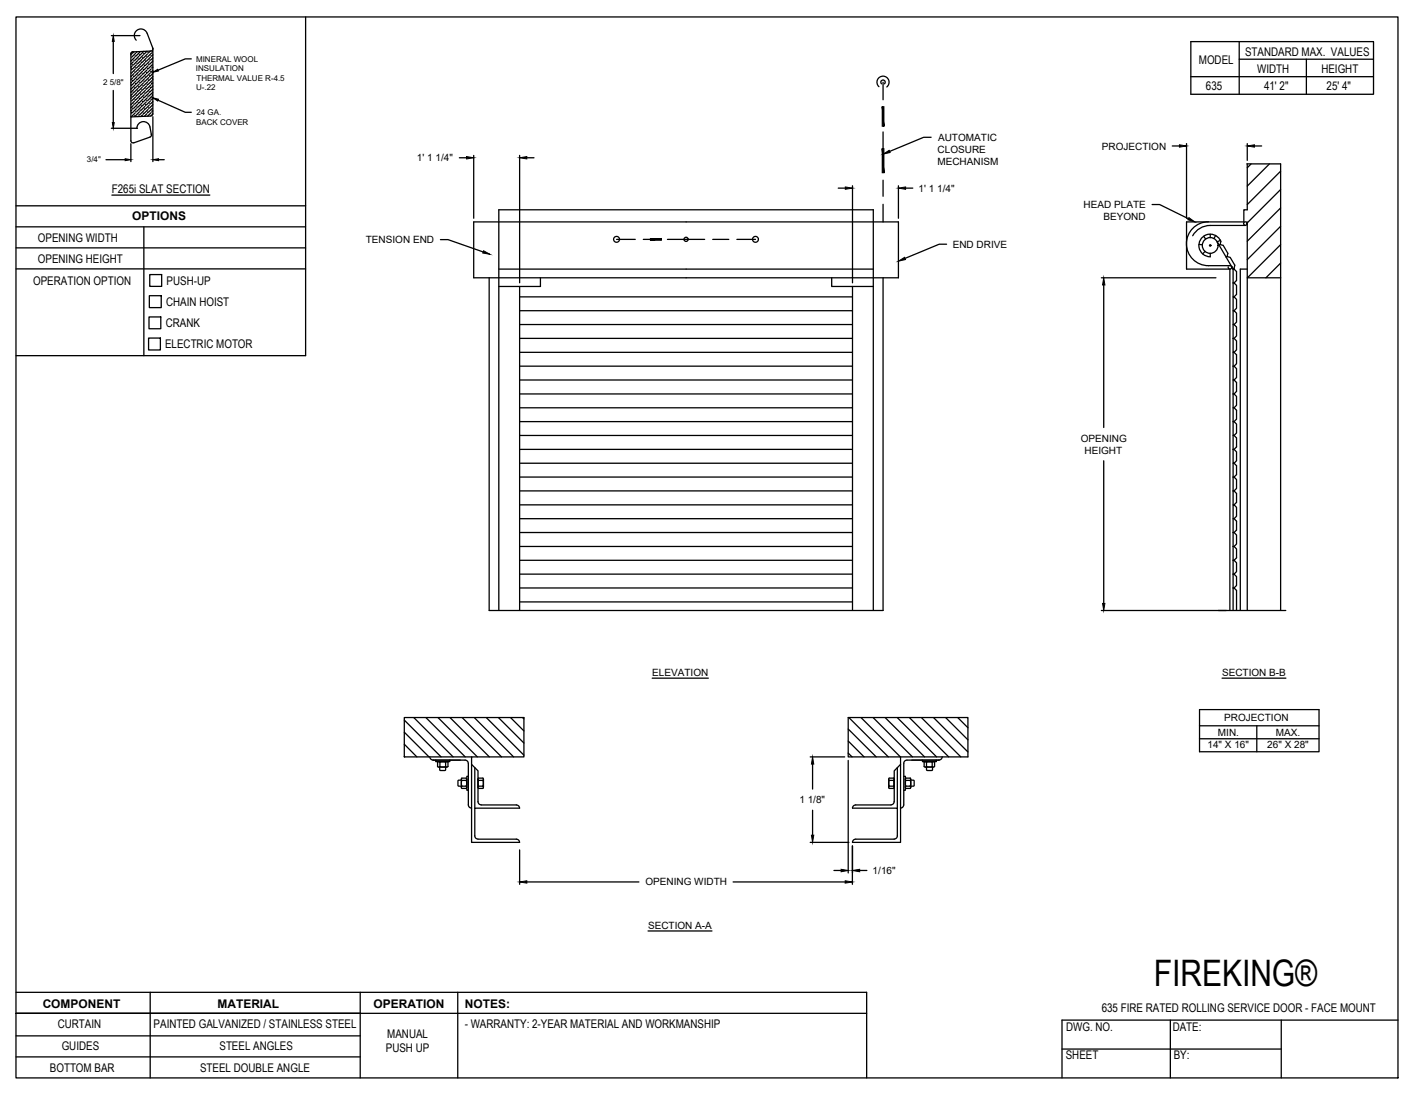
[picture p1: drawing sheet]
<svg xmlns="http://www.w3.org/2000/svg" width="279mm" height="216mm" viewBox="0 0 279 216" stroke-linecap="round" stroke-linejoin="round" font-family="sans-serif">
<!-- layer: ANNOTATIONS -->
<g fill="none" stroke="#000" stroke-width=".25">
<path d="M22 7h5.6M22.4 8.2v6.3M22.4 17.8v6.4M31.2 19.8l5.4 2.4h1.1M37.7 11.6h-1.1l-5.4 2.2M20.9 31.5h3.8M22 25.3h5.1M25.8 28.4v3.5M30.2 23v8.9M31.3 31.5h1.1M90.6 31.1h1.5M93.5 30.7v12.4"/>
<path d="M102.5 30.7v25.1M103.9 31.1h1.5M165.4 37.1h1.4M168.2 36.7v19.1M177.3 36.7v6.4M178.7 37.1h1.4M183.7 27.1h-1.4l-6.8 2.8M231.3 28.8h1.4M234.1 28.3v14.8M246.1 28.3v3.3M247.5 28.8h1.4M86.9 47.3h1.5l6.9 2.4"/>
<path d="M186.8 48.2h-1.5l-6.7 2.8M217.3 54.8h22.6M217.8 56.2v28.2M227.3 40.4h1.5l5.7 2.8M217.8 90.9v28.2M128.7 133.8h11.1M217.3 120.5h24.7M241.1 133.8h12.6M159.9 149.4h6.8M160.3 150.8v4.9M160.3 159.9v4.9M167.4 150.1v22.2"/>
<path d="M236.7 140h23.6v8.4h-23.6zM236.7 143.2h23.6M236.7 145.8h23.6M248 143.2v5.2M102.5 167.7v6.8M103.9 174.1h22.2M144.7 174.1h22.1M159.9 166.2h7.6M164.5 171.8h1.5M168.2 166.9v7.6M169.6 171.8h1.4M127.9 183.7h12.6"/>
</g>
<!-- layer: 635 FACE MOUNT -->
<g fill="none" stroke="#000" stroke-width=".25">
<path d="M173.4 17.1a1.2 1.2 0 0 1 0-1.7 1.2 1.2 0 0 1 1.7 0 1.2 1.2 0 0 1-.1 1.8M173.9 16.5a.43 .43 0 0 1 0-.6 .43 .43 0 0 1 .6 0 .43 .43 0 0 1 0 .6M174.2 16.2v3.5M174.2 21.3v3.1M174.2 26v3.2M174.2 30.8v3.2M174.2 35.6v3.1M246 32.3h6.7v88.2M246.1 32.3v9.1h-.7v2.4h-11.3v9.3h8.6v67.4M246.9 32.3l-.8 .8M250.5 32.3l-4.4 4.4M252.7 33.8l-6.6 6.6"/>
<path d="M252.7 37.4l-6.6 6.6M93.5 43.8h83.8v11h-83.8zM96.5 54.8v65.7h77.7v-65.7M98.4 53.1h73.9M102.5 56.5v64M102.5 58.6h65.7M106.6 54.8v1.7h-8.2M121.7 47.2h3.6M126.9 47.2h3.2M131.7 47.2h7.3M140.6 47.2h3.2M145.4 47.2h3.7"/>
<path d="M164.1 54.8v1.7h8.2M168.2 56.5v64M174.2 40.3v3.5M236.6 48.2l.7 .1M237.5 46.6l.4 .6M237.8 49.6l-.5 .5M238.4 43.8a4.3 4.3 0 0 0-4.3 4.3 4.3 4.3 0 0 0 4.3 4.3M238.4 52.4h4.3M238.8 46.2v.7M239.9 46.5l-.4 .6M240.1 47.7l3.2 5.4M240.5 48.4l.2-.1a1.51 1.51 0 0 0-1.2-2 2.23 2.23 0 0 0-2.9 1.8 2.23 2.23 0 0 0 2.2 2.6v-.7"/>
<path d="M240.7 48.3l.7 .1 .9 1.6-.2 .6-.2 .1M240.8 47.4l-.6 .3M242.1 50.6l.6 .2 .9 1.5-.1 .7-.2 .1h.2l.5 .5v1.8l-.5 .4 .5 .5v1.8l-.5 .5M242.7 52.4a.35 .35 0 0 1 .3 .4 .35 .35 0 0 1-.4 .3 .35 .35 0 0 1-.2-.4M243.1 52.8h.1M243.3 53.1h.1M243.3 53.1v5.5M243.3 55.8h.2M245.7 44.5h-6.9a3.9 3.9 0 0 0-3.5 2M246.1 43.8v76.7M246.1 53.1h-1.4v67.4M246.1 54.8h6.6"/>
<path d="M252.7 51.9l-2.9 2.9M252.7 48.3l-6.6 6.5M252.7 44.7l-6.6 6.5M252.7 41l-6.6 6.6M102.5 75h65.7M102.5 77.7h65.7M102.5 61.3h65.7M102.5 64.1h65.7M102.5 66.8h65.7M102.5 69.5h65.7M102.5 72.3h65.7M243.3 61.3v2.8h.2"/>
<path d="M243.3 66.8v2.7h.2M243.3 72.3v2.7h.2l.5 .5v1.7l-.5 .5h-.2M243.3 77.7v2.8h.2l.5 .5v1.7l-.5 .5h-.2M243.3 64.1v2.7M243.3 69.5v2.8M243.3 75v2.7M243.5 61.3l.5-.5v-1.7l-.5-.5h-.2v2.7h.2l.5 .5v1.8l-.5 .5M243.5 64.1l.5 .4v1.8l-.5 .5h-.2M243.5 66.8l.5 .5v1.7l-.5 .5M243.5 69.5l.5 .5v1.8l-.5 .5h-.2M243.5 72.3l.5 .4v1.8l-.5 .5M243.5 77.7l.5 .5v1.8l-.5 .5"/>
<path d="M102.5 94.1h65.7M102.5 96.9h65.7M102.5 80.5h65.7M102.5 83.2h65.7M102.5 85.9h65.7M102.5 88.7h65.7M102.5 91.4h65.7M102.5 99.6h65.7M243.3 83.2v2.7h.2l.5 .5v1.8l-.5 .5h-.2M243.3 88.7v2.7h.2l.5 .5v1.8l-.5 .4 .5 .5v1.8l-.5 .5M243.3 80.5v2.7M243.3 85.9v2.8"/>
<path d="M243.3 91.4v8.2M243.3 94.1h.2M243.3 96.9h.2M243.5 83.2l.5 .5v1.7l-.5 .5M243.5 88.7l.5 .5v1.7l-.5 .5M243.5 99.6l.5 .5v1.8l-.5 .5M243.5 99.6h-.2v2.8h.2M243.5 96.9l.5 .5v1.7l-.5 .5M102.5 105.1h65.7M102.5 107.8h65.7M102.5 110.6h65.7M102.5 113.3h65.7"/>
<path d="M102.5 116h65.7M102.5 102.4h65.7M102.5 118.8h65.7M243.3 102.4v18.1M243.3 105.1h.2M243.3 107.8h.2M243.3 110.6h.2M243.3 113.3h.2M243.3 116h.2M243.5 102.4l.5 .4v1.8l-.5 .5 .5 .5v1.8l-.5 .4M243.5 107.8l.5 .5v1.8l-.5 .5M243.5 110.6l.5 .5v1.7l-.5 .5"/>
<path d="M243.5 113.3l.5 .5v1.7l-.5 .5M243.5 116l.5 .5v4M98.4 120.5v-79.1h73.9v79.1M240.4 120.5h13.3M79.8 149.3l.1 .1M79.8 146.9l2.5 2.5M79.8 144.5l4.8 4.9M79.8 142.1l7.2 7.3M81.6 141.6l7.8 7.8M84 141.6l7.8 7.8M84.8 149.4a.62 .62 0 0 0 .6 .6h6.4M86 150v.3h2.8v-.3"/>
<path d="M86.4 141.6l7.8 7.8M86.6 150.3h1.6M86.6 151.4h1.6M86.8 151.4v.7h1l.1-.7M86.8 150.4l-.2-.1-.3 .1v.9l.3 .1 .2-.1M87.9 150.4l.2-.1 .3 .1v.9l-.3 .1-.2-.1M87.9 150.4v.9M87.9 150.4l-.5-.1-.6 .1v.9l.6 .1 .5-.1M88.8 141.6l7.8 7.8M91 154l-.6 .1v.9l.6 .2M91 153.8v1.6M91.1 153.6l-.1 .2 .1 1.8"/>
<path d="M91.1 153.6h.9l.1 .2-.1 .2M91.1 154h.9M91.1 155.2h.9M91.2 141.6l7.8 7.8M91.8 150a.66 .66 0 0 1 .6 .6v8.2a.62 .62 0 0 0 .6 .7M92 155.1l.1 .3-.1 .2h-.9M92 154l.1 .6-.1 .5M92.1 153.8v1.6M92.4 153.2h-.3v2.8h.3M93 149.4h-13.2v-7.8h23.6v7.8h-10.4v1.5l1.3 1.2v6.1a.62 .62 0 0 0 .6 .6l7 .1M93 159.5v6.7h9.5M93 150.9v8.6"/>
<path d="M93.6 141.6l7.7 7.8M93.7 151.5v8M94.3 153.8v1.6M94.4 154l-.1 .6 .1 .5M94.4 155.1l-.1 .3 .1 .2h.9M94.4 154h.9M94.4 155.2h.9M95.3 153.6l.1 1-.1 1M95.3 153.6h-.9l-.1 .2 .1 .2M95.4 153.8v1.6M95.9 141.6l7.5 7.4M98.3 141.6l5.1 5"/>
<path d="M100.7 141.6l2.7 2.7M101.9 158.9a.62 .62 0 0 1 .6 .6M102.5 159.5h-8.8v5.5a.62 .62 0 0 0 .6 .6h7.6M103.1 141.6l.3 .3M167.4 148.6l.7 .8M167.4 146.2l3.1 3.2M167.4 143.9l5.5 5.5M167.5 141.6l7.8 7.8M169.9 141.6l7.8 7.8M172.3 141.6l7.7 7.8M174.6 141.6l7.8 7.8M175.4 153.8v1.6"/>
<path d="M175.5 154l-.2 .6 .2 .5M175.5 155.1l-.2 .3 .2 .2h.8M175.5 154h.8M175.5 155.2h.8M176.3 153.6l.1 .2-.1 1.8M176.3 153.6h-.8l-.2 .2 .2 .2M176.4 158.2a.62 .62 0 0 1-.6 .6l-7 .1a.62 .62 0 0 0-.6 .6h8.9v5.5a.62 .62 0 0 1-.7 .6h-7.6a.62 .62 0 0 0-.6 .6h9.5v-6.7M176.4 153.8v1.6M177 141.6l7.8 7.8M177.1 151.5v8M177.7 149.4h13.3v-7.8h-23.6v7.8h10.3v1.5l-1.3 1.2v6.1M177.7 150.9v8.6"/>
<path d="M178.3 153.2h.3v2.8h-.3M178.6 153.8v1.6M178.7 153.6l-.1 .2 .1 1.8M178.8 153.6h.8l.1 .2-.1 .2M178.8 154h.8M178.8 155.2h.8M179.4 141.6l7.8 7.8M179.6 155.1l.1 .3-.1 .2h-.8M179.6 154l.1 .6-.1 .5M179.7 154l.7 .1v.9l-.7 .2M179.7 153.8v1.6M181.8 141.6l7.8 7.8"/>
<path d="M182 150v.3h2.8v-.3M182.3 151.3l.3 .1 .2-.1M182.3 150.4l.3-.1 .2 .1M182.4 150.4v.9M182.6 150.3h1.6M182.6 151.4h1.6M182.8 150.4l.6-.1 .5 .1M182.8 151.3l.6 .1 .5-.1M182.8 151.4l.1 .7h1l.1-.7M182.8 150.4v.9M183.9 150.4l.3-.1 .2 .1v.9l-.2 .1-.3-.1M183.9 150.4v.9"/>
<path d="M184.2 141.6l6.8 6.8M185.9 149.4a.66 .66 0 0 1-.6 .6h-6.3a.62 .62 0 0 0-.7 .6v8.2a.62 .62 0 0 1-.6 .7M186.6 141.6l4.4 4.4M189 141.6l2 2M101.9 165.6a.62 .62 0 0 1 .6 .6"/>
<circle cx="121.7" cy="47.2" r=".58"/>
<circle cx="135.4" cy="47.2" r=".41"/>
<circle cx="149.1" cy="47.2" r=".58"/>
<circle cx="238.8" cy="48.4" r="1.56"/>
<circle cx="238.8" cy="48.4" r=".14"/>
<circle cx="245.7" cy="44.1" r=".35"/>
</g>
<!-- layer: ANNOTATIONS -->
<g fill="#000" stroke="#000" stroke-width=".2">
<path d="M22.4 7l.1 1.2h-.3zM30.2 19.3l1.1 .3-.2 .3zM30.2 14.3l.9-.6 .2 .3zM22.2 24.2h.3l-.1 1.1zM24.7 31.3l1.1 .2-1.1 .2zM30.2 31.5l1.1-.2v.4zM92.1 30.9l1.4 .2-1.4 .3zM102.5 31.1l1.4-.2v.5zM166.8 36.9l1.4 .2-1.4 .3zM174.2 30.4l1.3-.7 .1 .4zM177.3 37.1l1.4-.2v.5zM232.7 28.6l1.4 .2-1.4 .2z"/>
<path d="M246.1 28.8l1.4-.2v.4zM95.4 49.5l1.3 .7-1.4-.3zM177.3 51.5l1.2-.7 .2 .4zM217.8 54.8l.2 1.4h-.4zM234.6 42.9l1.2 .9-1.4-.4zM217.6 119.1h.4l-.2 1.4zM160.3 149.4l.3 1.4h-.5zM102.5 174.1l1.4-.3v.5zM160.1 164.8h.5l-.3 1.4zM166 171.6l1.4 .2-1.4 .2zM166.8 173.8l1.4 .3-1.4 .2zM168.2 171.8l1.4-.2v.4z"/>
</g>
<!-- layer: 635 FACE MOUNT -->
<g fill="#000" stroke="#000" stroke-width=".2">
<path d="M174.1 21.1v3.8h.3zM174.1 21.1h.3v3.8z"/>
<path d="M174.1 29.3l.3 4.8v-4.8zM174.1 29.3l.3 4.8h-.3z"/>
<path d="M128.3 47.1v.3l2.2-.3zM128.3 47.4l2.2-.3v.3z"/>
</g>
<!-- layer: DETAILS -->
<g fill="none" stroke="#000" stroke-width=".25">
<path d="M25.8 10.7v17.1a.41 .41 0 0 0 .6 .4M25.9 16.9h.1M25.9 10.8h-.1M25.9 19.4l-.1 .1M26 13.8h.1M26 16.2l-.2 .2M26.1 10.6h.1M26.1 19.2h.1M26.1 13.1l-.3 .2M26.1 16.1h.1M26.1 18.5l-.3 .3M26.2 12.9h.1"/>
<path d="M26.2 15.4l-.4 .3M26.2 10.2l-.3 .2-.1 .2M26.2 10.2l-.3 .2-.1 .3M26.3 18.4h.1M26.3 12.2l-.5 .5M26.4 15.2h.1M26.4 17.7l-.6 .5M26.4 12.1h.1M26.4 10.2l-.2 .3M26.4 14.5l-.6 .6M26.5 17.5h.1M26.5 11.4l-.7 .7"/>
<path d="M26.5 20l-.7 .7M26.6 14.4h.1M26.6 16.8l-.8 .8M26.7 11.2h.1M26.7 19.8h.1M26.7 13.7l-.8 .8M26.8 16.7h.1M26.8 10.5l-.8 .8M26.8 19.1l-.8 .8M26.8 13.5h.1M26.8 16l-.7 .8M26.9 10.4h.1"/>
<path d="M26.9 19h.1M26.9 12.8l-.8 .8M27 15.8h.1M27 18.3l-.8 .8M27.1 12.7h.1M27.1 15.1l-.8 .8M27.1 10.2h.1M27.1 18.1h.1M27.1 12l-.7 .8M27.2 15h.1M27.2 17.4l-.8 .8M27.3 11.8h.1"/>
<path d="M27.3 14.3l-.8 .8M27.4 17.3h.1M27.4 11.1l-.8 .8M27.4 19.7l-.8 .8M27.5 14.1h.1M27.5 16.6l-.8 .8M27.5 11h.1M27.5 19.6h.1M27.5 13.4l-.7 .8M27.6 16.4h.1M27.6 10.3l-.8 .8M27.6 18.9l-.8 .8"/>
<path d="M27.7 13.3h.1M27.7 15.7l-.8 .8M27.7 18.8h.1M27.7 12.6l-.7 .8M27.8 15.6h.1M27.8 18.1l-.7 .7M27.9 12.4h.1M27.9 14.9l-.8 .8M28 17.9h.1M28 11.7l-.8 .8M28.1 14.8h.1M28.1 17.2l-.8 .8"/>
<path d="M28.1 11.6h.1M28.1 14.1l-.7 .7M28.2 17.1h.1M28.2 10.9l-.7 .8M28.2 19.5l-.7 .8M28.3 13.9h.1M28.3 16.4l-.8 .7M28.4 10.8h.1M28.4 19.4h.1M28.4 10.1l-.7 .7M28.4 13.2l-.8 .8M28.4 16.2h.1"/>
<path d="M28.4 18.7l-.7 .8M28.5 13.1h.1M28.5 15.5l-.8 .8M28.6 18.5h.1M28.6 12.4l-.8 .7M28.7 15.4h.1M28.7 17.8l-.8 .8M28.7 12.2h.1M28.7 14.7l-.7 .8M28.8 17.7h.1M28.8 11.5l-.7 .8M28.9 14.5h.1"/>
<path d="M28.9 17l-.8 .8M29 11.4h.1M29 20h.1M29 13.8l-.8 .8M29 10.1l-.5 .5M29 6.6a1.3 1.3 0 0 0-1.9-.7 1.3 1.3 0 0 0-.2 2M29 6.6l1.2 2.9M29.1 16.8h.1M29.1 10.7l-.8 .8M29.1 19.3l-.8 .8M29.1 13.7h.1M29.1 16.2l-.7 .7"/>
<path d="M29.2 10.5h.1M29.2 19.1h.1M29.2 13l-.8 .8M29.3 16h.1M29.3 18.5l-.8 .7M29.4 12.8h.1M29.4 15.3l-.8 .8M29.4 18.3h.1M29.4 12.1l-.7 .8M29.5 15.1h.1M29.5 17.6l-.8 .8M29.6 12h.1"/>
<path d="M29.6 14.5l-.8 .7M29.7 10.1l-.3 .3M29.7 17.4h.1M29.7 11.3l-.8 .8M29.7 19.9l-.8 .8M29.8 14.3h.1M29.8 16.8l-.8 .7M29.8 10.1l-3.6 .1M29.8 11.1h.1M29.8 19.7h.1M29.8 13.6l-.7 .8M29.9 16.6h.1"/>
<path d="M29.9 10.5l-.8 .7M29.9 19.1l-.8 .7M30 13.4h.1M30 15.9l-.8 .8M30.1 10.3h.1M30.1 18.9h.1M30.1 12.8l-.8 .7M30.1 9.5a.41 .41 0 0 1-.3 .6M30.1 15.7h.1M30.1 18.2l-.7 .8M30.2 9.5l-.1 13.2-.4 .2-3.9 .2M30.2 10.8l-.2 .2"/>
<path d="M30.2 11.4l-.4 .4M30.2 12l-.7 .7M30.2 13.3h-.1M30.2 13.9l-.3 .2M30.2 14.5l-.5 .5M30.2 15.1l-.8 .7M30.2 16.4h-.1M30.2 17l-.4 .3M30.2 17.6l-.6 .5M30.2 19.4l-.2 .2M26 22.4h.1M26.1 21.7l-.3 .2"/>
<path d="M26.2 21.5h.1M26.3 20.8l-.5 .5M26.4 20.7h.1M26.6 23h.1M26.7 22.3l-.8 .8M26.8 22.1h.1M26.9 21.4l-.8 .8M27 25.3a1.3 1.3 0 0 1 1.2-1.3 1.3 1.3 0 0 1 1.4 1.1l.3 1.5M27.1 21.3h.1M27.1 20.6l-.7 .8M27.3 20.4h.1M27.3 22.9l-.1 .1"/>
<path d="M27.5 22.8h.1M27.5 22.1l-.7 .7M27.7 21.9h.1M27.7 21.2l-.7 .8M27.9 21.1h.1M28 20.4l-.8 .7M28.1 20.2h.1M28.1 22.7l-.3 .3M28.3 22.5h.1M28.4 21.8l-.8 .8M28.5 21.7h.1M28.6 21l-.8 .8"/>
<path d="M28.7 20.8h.1M28.8 20.2l-.7 .7M29 22.5l-.5 .4M29.1 22.3h.1M29.2 21.6l-.8 .8M29.4 21.4h.1M29.4 20.8l-.7 .7M29.6 20.6h.1M29.8 22.2l-.7 .7M29.9 26.5v.3l-.3 .2-3.2 1.2M30 22.1h.1M30.1 21.4l-.8 .7"/>
<path d="M30.2 20l-.4 .4M30.2 20.7l-.7 .6M30.2 21.9h-.1M30.2 22.5l-.3 .3"/>
</g>
<!-- layer: TITLE BLOCK -->
<g fill="none" stroke="#000" stroke-width=".25">
<path d="M3.2 3.3h272.6v209.4h-272.6zM60.3 3.3v66.9h-57.1M235 8.2h36v10.4h-36zM235 15.1h36M244.5 11.7h26.5M244.5 8.2v10.4M22.1 38.5h19.3M3.2 48.9h57.1M3.2 53.1h57.1M3.2 44.8h57.1M3.2 40.6h57.1M28.4 44.8v25.4"/>
<path d="M29.5 58.4h2.3v2.3h-2.3zM29.5 54.2h2.4v2.3h-2.4zM29.3 66.7h2.3v2.4h-2.3zM29.4 62.5h2.3v2.4h-2.3zM3.2 195.8h167.8v16.9M29.6 195.8v16.9M71.1 200h-67.9h167.8M71.1 195.8v16.9M90.3 195.8v16.9M3.2 208.6h67.9M3.2 204.4h67.9M209.6 207h43.2"/>
<path d="M230.9 201.3v11.4M252.8 201.3v11.4M275.8 201.3h-66.2v11.4"/>
</g>
<!-- layer: 0 -->
<path d="M257.8 11.7v6.9" fill="none" stroke="#000" stroke-width=".25"/>
<text font-size="7.2" x="227.7" y="194.6">FIREKING®</text>
<g font-size="2.4">
<text x="245.7" y="11.1">STANDARD MAX. VALUES</text>
<text x="236.6" y="12.7">MODEL</text>
<text x="238" y="17.8">635</text>
<text x="248.1" y="14.4">WIDTH</text>
<text x="249.4" y="17.8">41' 2&quot;</text>
<text x="260.7" y="14.4">HEIGHT</text>
<text x="261.8" y="17.8">25' 4&quot;</text>
<text x="22.1" y="38">F265i SLAT SECTION</text>
<text x="7.5" y="47.8">OPENING WIDTH</text>
<text x="26.1" y="43.5">OPTIONS</text>
<text x="7.5" y="51.9">OPENING HEIGHT</text>
<text x="6.5" y="56.2">OPERATION OPTION</text>
<text x="32.9" y="56.2">PUSH-UP</text>
<text x="32.7" y="64.6">CRANK</text>
<text x="32.8" y="60.4">CHAIN HOIST</text>
<text x="32.6" y="68.8">ELECTRIC MOTOR</text>
<text x="8.4" y="198.9">COMPONENT</text>
<text x="11.4" y="202.8">CURTAIN</text>
<text x="30.3" y="202.9">PAINTED GALVANIZED / STAINLESS STEEL</text>
<text x="42.9" y="198.8">MATERIAL</text>
<text x="73.7" y="198.9">OPERATION</text>
<text x="91.7" y="202.9">- WARRANTY: 2-YEAR MATERIAL AND WORKMANSHIP</text>
<text x="91.7" y="198.9">NOTES:</text>
<text x="210.4" y="203.6">DWG. NO.</text>
<text x="217.4" y="199.8">635 FIRE RATED ROLLING SERVICE DOOR - FACE MOUNT</text>
<text x="231.4" y="203.4">DATE:</text>
<text x="12.2" y="207.3">GUIDES</text>
<text x="43.3" y="207.2">STEEL ANGLES</text>
<text x="76.1" y="207.6">PUSH UP</text>
<text x="76.4" y="204.8">MANUAL</text>
<text x="210.3" y="209.1">SHEET</text>
<text x="231.6" y="209">BY:</text>
<text x="9.8" y="211.5">BOTTOM BAR</text>
<text x="39.5" y="211.6">STEEL DOUBLE ANGLE</text>
</g>
<g font-size="2">
<text x="185.1" y="27.8">AUTOMATIC</text>
<text x="217.4" y="29.5">PROJECTION</text>
<text x="82.3" y="31.8">1' 1 1/4&quot;</text>
<text x="185" y="32.6">MECHANISM</text>
<text x="185" y="30.2">CLOSURE</text>
<text x="181.3" y="37.8">1' 1 1/4&quot;</text>
<text x="213.8" y="41.1">HEAD PLATE</text>
<text x="217.7" y="43.4">BEYOND</text>
<text x="72.2" y="48">TENSION END</text>
<text x="188" y="48.9">END DRIVE</text>
<text x="213.3" y="87.2">OPENING</text>
<text x="214" y="89.5">HEIGHT</text>
<text x="128.7" y="133.4">ELEVATION</text>
<text x="241.1" y="133.4">SECTION B-B</text>
<text x="241.6" y="142.4">PROJECTION</text>
<text x="238.3" y="147.6">14&quot; X 16&quot;</text>
<text x="240.3" y="145.2">MIN.</text>
<text x="250" y="147.6">26&quot; X 28&quot;</text>
<text x="251.7" y="145.2">MAX.</text>
<text x="157.7" y="158.5">1 1/8&quot;</text>
<text x="172.2" y="172.5">1/16&quot;</text>
<text x="127.3" y="174.8">OPENING WIDTH</text>
<text x="127.9" y="183.3">SECTION A-A</text>
</g>
<g font-size="1.6">
<text x="20.3" y="16.7">2 5/8&quot;</text>
<text x="38.7" y="14.1">INSULATION</text>
<text x="38.7" y="12.2">MINERAL WOOL</text>
<text x="38.7" y="17.8">U-.22</text>
<text x="38.8" y="16">THERMAL VALUE R-4.5</text>
<text x="38.8" y="22.7">24 GA.</text>
<text x="38.7" y="24.6">BACK COVER</text>
<text x="17.2" y="32.1">3/4&quot;</text>
</g>
</svg>
